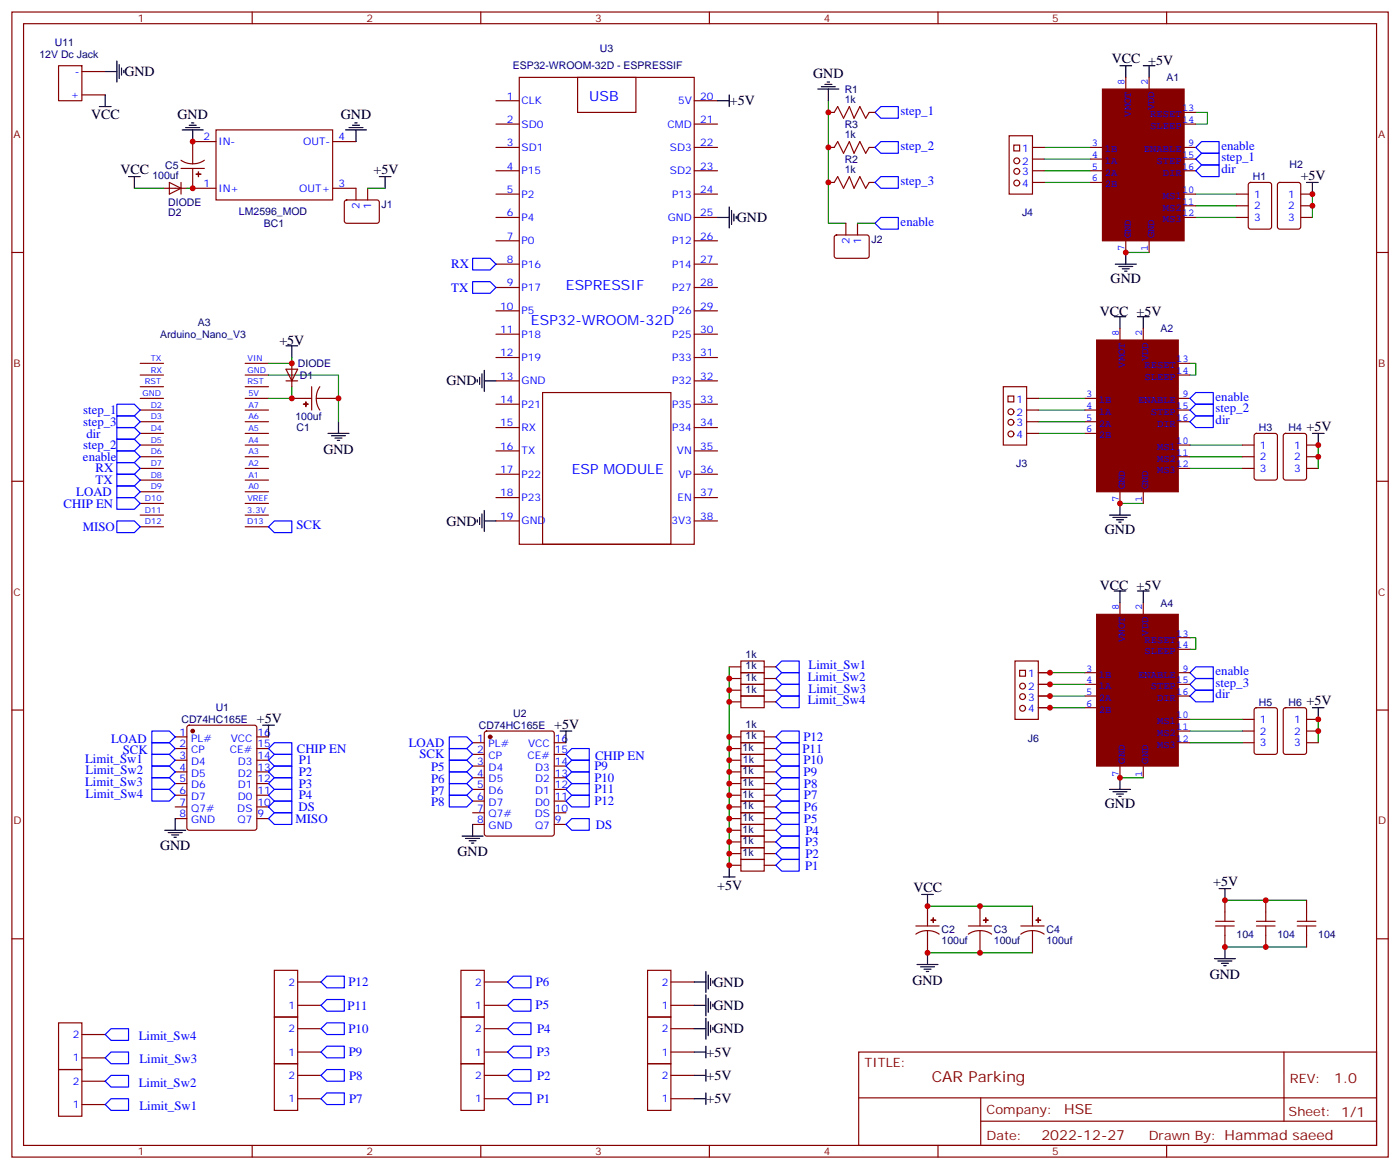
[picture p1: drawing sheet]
<svg xmlns="http://www.w3.org/2000/svg" width="423mm" height="353mm" viewBox="0 0 423 353" stroke-linecap="round" stroke-linejoin="round" font-family="sans-serif">
<g fill="none" stroke="#870000" stroke-width=".35">
<path d="M3.6 3.6h416.3v346.1h-416.3zM7.1 7.2h409.2v339h-409.2zM17.7 19.9h7.1v10.5h-7.1zM76.3 3.6v3.6M145.4 3.6v3.6M214.6 3.6v3.6M283.7 3.6v3.6M352.8 3.6v3.6M24.8 28.7h7M24.8 21.6h7M65.3 39.3h35.3v21.1h-35.3zM150 37.5h7.1"/>
<path d="M150 30.4h7.1M157.1 23.4h52.9v141.1h-52.9zM174.7 23.4h17.6v10.6h-17.6zM210 37.5h7M210 30.4h7M250.5 34h1.8l1.1-1.8 1.7 3.5 1.8-3.5 1.4 3.5 1.8-3.5 1.7 3.5 1.1-1.7h1.8M340.5 23.4v3.5M347.6 23.4v3.5M358.1 34h3.6M358.1 37.5h3.6M49.5 56.9h7M51.2 55.1l3.6 1.8-3.6 1.8z"/>
<path d="M54.8 48.4l1.6 .9 1.9 .2M54.8 55.1v3.6M54.8 50.9h7M58.3 50.9v6h7M61.8 48.4l-1.7 .9-1.8 .2M65.3 42.8h-7v6.7M100.6 56.9h7.1v3.5M100.6 42.8h7.1M111.2 56.9v3.5M150 44.6h7.1M150 58.7h7.1M150 51.6h7.1"/>
<path d="M210 44.6h7M210 58.7h7M210 51.6h7M250.5 44.6h1.8l1.1-1.8 1.7 3.5 1.8-3.5 1.4 3.5 1.8-3.5 1.7 3.5 1.1-1.7h1.8M250.5 55.1h1.8l1.1-1.7 1.7 3.5 1.8-3.5 1.4 3.5 1.8-3.5 1.7 3.5 1.1-1.8h1.8M305.2 41h7.1v17.7h-7.1zM306.6 43.9h1.8v1.7h-1.8zM312.3 44.6h3.5M312.3 48.1h3.5M312.3 51.6h3.5M312.3 55.1h3.5M329.9 44.6h3.5"/>
<path d="M329.9 48.1h3.5M329.9 51.6h3.5M329.9 55.1h3.5M358.1 44.6h3.6M358.1 58.7h3.6M358.1 48.1h3.6M358.1 51.6h3.6M374 58.7h3.5M377.8 55.3l.4-.2h5.7l.6 .5 .1 12.9-.5 .7-5.9 .1-.6-.5-.1-13zM386.6 55.3l.5-.2h5.6l.7 .5v12.9l-.4 .7-5.9 .1-.7-.5v-13zM393.4 58.7h3.5M3.6 76.3h3.5"/>
<path d="M104.4 60.6l.4-.2 9.5 .1 .4 .6v6l-.7 .4-9.4-.1-.5-.6v-5.7zM150 65.7h7.1M150 72.8h7.1M150 79.8h7.1M210 65.7h7M210 72.8h7M210 79.8h7M252.5 71.2l.5-.2 9.5 .1 .4 .6-.1 5.9-.6 .5-9.5-.1-.4-.6v-5.7zM255.8 67.5v3.5M259.4 67.5v3.5M340.5 72.8v3.5M347.6 72.8v3.5"/>
<path d="M358.1 65.7h3.6M358.1 62.2h3.6M374 65.7h3.5M374 62.2h3.5M393.4 65.7h3.5M393.4 62.2h3.5M416.3 76.3h3.6M150 86.9h7.1M150 93.9h7.1M210 86.9h7M210 93.9h7M338.7 99.2v3.6"/>
<path d="M345.8 99.2v3.6M42.4 109.8h7.1M42.4 113.3h7.1M42.4 116.9h7.1M74.2 109.8h7M74.2 113.3h7M74.2 116.9h7M86.5 111.6h3.5l-1.7 3.5zM86.5 115.1h3.5M88.3 109.8v7.1M94.3 116.9v7M96.7 116.9l-.8 1.7-.2 1.8"/>
<path d="M150 115.1h7.1M150 101h7.1M150 108.1h7.1M164.1 118.6h38.8v45.9h-38.8zM210 115.1h7M210 101h7M210 108.1h7M303.5 116.9h7v17.6h-7zM304.9 119.7h1.7v1.8h-1.7zM356.4 109.8h3.5M356.4 113.3h3.5M42.4 120.4h7.1"/>
<path d="M42.4 123.9h7.1M42.4 127.5h7.1M42.4 131h7.1M42.4 134.5h7.1M42.4 138h7.1M74.2 120.4h7M74.2 123.9h7M74.2 127.5h7M74.2 131h7M74.2 134.5h7M74.2 138h7M88.3 120.4h6"/>
<path d="M95.7 120.4l.2 1.9 .8 1.6M95.7 120.4h6.7M150 122.2h7.1M150 129.2h7.1M150 136.3h7.1M210 122.2h7M210 129.2h7M210 136.3h7M310.5 120.4h3.5M310.5 123.9h3.5M310.5 127.5h3.5M310.5 131h3.5"/>
<path d="M328.2 120.4h3.5M328.2 123.9h3.5M328.2 127.5h3.5M328.2 131h3.5M356.4 120.4h3.5M356.4 123.9h3.5M356.4 127.5h3.5M356.4 134.5h3.5M356.4 138h3.5M375.8 134.5h3.5M375.8 138h3.5M379.5 131.2l.5-.2h5.7l.6 .4 .1 13-.5 .6-5.9 .1-.6-.5-.1-12.9z"/>
<path d="M388.4 131.2l.4-.2h5.7l.6 .4 .1 13-.5 .6-5.9 .1-.6-.5-.1-12.9zM395.2 134.5h3.5M395.2 138h3.5M3.6 145.5h3.5M42.4 141.6h7.1M42.4 145.1h7.1M42.4 148.6h7.1M42.4 152.2h7.1M42.4 155.7h7.1M42.4 159.2h7.1M74.2 141.6h7M74.2 145.1h7"/>
<path d="M74.2 148.6h7M74.2 152.2h7M74.2 155.7h7M74.2 159.2h7M150 143.3h7.1M150 150.4h7.1M150 157.4h7.1M210 143.3h7M210 150.4h7M210 157.4h7M338.7 148.6v3.6M345.8 148.6v3.6"/>
<path d="M356.4 141.6h3.5M375.8 141.6h3.5M395.2 141.6h3.5M416.3 145.5h3.6M224.1 199.8h7v3.5h-7zM307 199.8h7v17.6h-7zM338.7 182.1v3.6M345.8 182.1v3.6M356.4 192.7h3.5M356.4 196.3h3.5M3.6 214.6h3.5M56.7 219.4l.5-.2h19.8l.6 .4 .1 30.6-.5 .7h-20l-.6-.4-.1-30.6z"/>
<path d="M220.6 201.5h3.5M220.6 205.1h3.5M220.6 208.6h3.5M220.6 212.1h3.5M224.1 203.3h7v3.5h-7zM224.1 206.8h7v3.6h-7zM224.1 210.4h7v3.5h-7zM231.1 201.5h3.6M231.1 205.1h3.6M231.1 208.6h3.6M231.1 212.1h3.6M308.4 202.6h1.8v1.8h-1.8z"/>
<path d="M314 203.3h3.6M314 206.8h3.6M314 210.4h3.6M314 213.9h3.6M328.2 203.3h3.5M328.2 206.8h3.5M328.2 210.4h3.5M328.2 213.9h3.5M356.4 203.3h3.5M356.4 206.8h3.5M356.4 210.4h3.5M356.4 217.4h3.5"/>
<path d="M375.8 217.4h3.5M379.5 214.1l.5-.2h5.7l.6 .4 .1 13-.5 .6-5.9 .1-.6-.5-.1-12.9zM388.4 214.1l.4-.2h5.7l.6 .4 .1 13-.5 .6-5.9 .1-.6-.5-.1-12.9zM395.2 217.4h3.5M416.3 214.6h3.6M53 222.7h3.5M53 226.2h3.5M53 229.8h3.5M53 233.3h3.5M53 236.8h3.5M77.7 222.7h3.5M77.7 226.2h3.5"/>
<path d="M77.7 229.8h3.5M77.7 233.3h3.5M77.7 236.8h3.5M142.9 224.5h3.6M142.9 228h3.6M142.9 231.5h3.6M142.9 235.1h3.6M142.9 238.6h3.6M146.7 221.2l.5-.3h19.7l.7 .5v30.6l-.4 .6-20 .1-.7-.5v-30.5zM167.6 224.5h3.6M167.6 228h3.6M167.6 231.5h3.6"/>
<path d="M167.6 235.1h3.6M167.6 238.6h3.6M220.6 222.7h3.5M220.6 226.2h3.5M220.6 229.8h3.5M220.6 233.3h3.5M220.6 236.8h3.5M224.1 220.9h7v3.6h-7zM224.1 224.5h7v3.5h-7zM224.1 228h7v3.5h-7zM224.1 231.5h7v3.6h-7zM224.1 235.1h7v3.5h-7z"/>
<path d="M224.1 238.6h7v3.5h-7zM231.1 222.7h3.6M231.1 226.2h3.6M231.1 229.8h3.6M231.1 233.3h3.6M231.1 236.8h3.6M338.7 231.5v3.6M345.8 231.5v3.6M356.4 220.9h3.5M356.4 224.5h3.5M375.8 220.9h3.5M375.8 224.5h3.5"/>
<path d="M395.2 220.9h3.5M395.2 224.5h3.5M53 240.3h3.5M53 243.9h3.5M53 247.4h3.5M77.7 240.3h3.5M77.7 243.9h3.5M77.7 247.4h3.5M142.9 242.1h3.6M142.9 245.6h3.6M142.9 249.2h3.6M167.6 242.1h3.6"/>
<path d="M167.6 245.6h3.6M167.6 249.2h3.6M220.6 240.3h3.5M220.6 243.9h3.5M220.6 247.4h3.5M220.6 250.9h3.5M220.6 254.5h3.5M220.6 258h3.5M224.1 242.1h7v3.5h-7zM224.1 245.6h7v3.6h-7zM224.1 249.2h7v3.5h-7zM224.1 252.7h7v3.5h-7z"/>
<path d="M224.1 256.2h7v3.6h-7zM224.1 259.8h7v3.5h-7zM231.1 240.3h3.6M231.1 243.9h3.6M231.1 247.4h3.6M231.1 250.9h3.6M231.1 254.5h3.6M231.1 258h3.6M220.6 261.5h3.5M231.1 261.5h3.6M277 279.9h7.1M280.5 273.9v6"/>
<path d="M292.9 279.9h7M296.4 273.9v6M308.8 279.9h7M312.3 273.9v6M367.7 279.9h5.6M367.7 278.4h5.6M370.5 272.1v6.3M370.5 279.9v6.3M380 279.9h5.7M380 278.4h5.7M382.8 272.1v6.3M382.8 279.9v6.3"/>
<path d="M392.4 279.9h5.6M392.4 278.4h5.6M395.2 272.1v6.3M395.2 279.9v6.3M3.6 283.7h3.5M83 293.3h7v14.1h-7zM90 296.8h7.1M139.4 293.3h7.1v14.1h-7.1zM146.5 296.8h7M195.9 293.3h7v14.1h-7zM202.9 296.8h7.1M280.5 281.3l-1.8 .2-1.7 .8"/>
<path d="M280.5 281.3l1.9 .2 1.7 .8M280.5 281.3v6.7M296.4 281.3l-1.8 .2-1.7 .8M296.4 281.3l1.9 .2 1.6 .8M296.4 281.3v6.7M312.3 281.3l-1.9 .2-1.6 .8M312.3 281.3l1.8 .2 1.7 .8M312.3 281.3v6.7M416.3 283.7h3.6M17.7 309.1h7.1v14.2h-7.1zM24.8 312.7h7M24.8 319.7h7"/>
<path d="M83 307.4h7v14.1h-7zM90 310.9h7.1M90 318h7.1M90 303.8h7.1M139.4 307.4h7.1v14.1h-7.1zM146.5 310.9h7M146.5 318h7M146.5 303.8h7M195.9 307.4h7v14.1h-7zM202.9 310.9h7.1M202.9 318h7.1M202.9 303.8h7.1"/>
<path d="M259.7 318h156.6v28.2h-156.6zM388.3 318v20.9M17.7 323.3h7.1v14.1h-7.1zM24.8 326.8h7M24.8 333.8h7M83 321.5h7v14.1h-7zM90 325h7.1M90 332.1h7.1M139.4 321.5h7.1v14.1h-7.1zM146.5 325h7M146.5 332.1h7M195.9 321.5h7v14.1h-7z"/>
<path d="M202.9 325h7.1M202.9 332.1h7.1M259.8 331.8h156.4M296.6 338.9h119.6M296.6 331.8v14.1M76.3 346.2v3.5M145.4 346.2v3.5M214.6 346.2v3.5M283.7 346.2v3.5M352.8 346.2v3.5"/>
<circle cx="307.5" cy="55.3" r=".88"/>
<circle cx="307.5" cy="48.6" r=".88"/>
<circle cx="307.5" cy="51.8" r=".88"/>
<circle cx="305.8" cy="127.6" r=".88"/>
<circle cx="305.8" cy="124.5" r=".88"/>
<circle cx="305.8" cy="131.2" r=".88"/>
<circle cx="309.3" cy="207.4" r=".88"/>
<circle cx="309.3" cy="210.5" r=".88"/>
<circle cx="309.3" cy="214.1" r=".88"/>
</g>
<g fill="none" stroke="#000" stroke-width=".35">
<path d="M35.3 18.5v6.3M36.1 19.5v4.2M338.7 19.9h3.6M340.5 19.9v3.5M345.8 19.9h3.5M347.6 19.9v3.5M30.1 32.2h3.5M31.8 28.7v3.5M31.8 21.6h3.5M36.8 20.6v2.1M37.5 21.3v.7M55.1 39.3h6.4"/>
<path d="M56.2 38.6h4.2M57.2 37.9h2.1M57.9 37.1h.7M58.3 39.3v3.5M104.5 39.3h6.3M105.6 38.6h4.2M106.6 37.9h2.1M107.3 37.1h.7M107.7 39.3v3.5M217 30.4h3.6M220.6 28.7v3.5M247.4 26.9h6.3"/>
<path d="M248.4 26.2h4.3M249.5 25.5h2.1M250.2 24.8h.7M250.5 26.9v3.5M38.9 53.4h3.5M40.6 53.4v3.5M114.7 53.4h3.6M116.5 53.4v3.5M395.2 55.1h3.5M396.9 55.1v3.6M217 65.7h3.6M220.6 62.5v6.4"/>
<path d="M221.3 63.6v4.2M222 64.7v2.1M222.7 65.4v.7M337.3 79.8h6.4M340.5 76.3v3.5M337 95.7h3.5M338.4 80.5h4.2M338.7 95.7v3.5M339.4 81.2h2.2M340.1 82h.8M344 95.7h3.6M345.8 95.7v3.5"/>
<path d="M86.5 104.5h3.5M88.3 104.5v3.6M144.4 114.8v.7M145.1 114.1v2.1M145.8 113v4.2M146.5 115.1h3.5M146.5 111.9v6.4M99.2 131h6.4M100.3 131.7h4.2M101.3 132.4h2.1M102 133.1h.7M102.4 127.5v3.5"/>
<path d="M396.9 131h3.6M398.7 131v3.5M144.4 157.1v.7M145.1 156.4v2.1M145.8 155.3v4.3M146.5 154.3v6.3M146.5 157.4h3.5M335.6 155.7h6.3M336.6 156.4h4.3M337.7 157.1h2.1M338.4 157.8h.7M338.7 152.2v3.5"/>
<path d="M337 178.6h3.5M338.7 178.6v3.5M344 178.6h3.6M345.8 178.6v3.5M79.4 219.2h3.6M81.2 219.2v3.5M396.9 213.9h3.6M398.7 213.9v3.5M169.4 220.9h3.5M171.2 220.9v3.6M335.6 238.6h6.3M336.6 239.3h4.3"/>
<path d="M337.7 240h2.1M338.7 235.1v3.5M49.8 250.9h6.4M50.9 251.6h4.2M51.9 252.3h2.1M52.6 253h.7M53 247.4v3.5M139.8 252.7h6.3M140.8 253.4h4.3M141.9 254.1h2.1M142.6 254.8h.7M142.9 249.2v3.5"/>
<path d="M338.4 240.7h.7M218.8 265h3.5M220.6 261.5v3.5M278.8 270.3h3.5M280.5 270.3v3.6M368.7 268.6h3.6M370.5 268.6v3.5M210 296.8h3.5M213.5 293.6v6.4M214.2 294.7v4.2M214.9 295.7v2.2M215.6 296.4v.7"/>
<path d="M277.4 291.5h6.3M278.4 292.2h4.2M279.5 292.9h2.1M280.2 293.6h.7M280.5 288v3.5M367.3 289.7h6.4M368.4 290.4h4.2M369.4 291.1h2.1M370.1 291.9h.7M370.5 286.2v3.5M210 318h3.5M210 310.9h3.5"/>
<path d="M210 303.8h3.5M213.5 300.7v6.3M213.5 307.7v6.4M213.5 316.2v3.5M214.2 301.7v4.3M214.2 308.8v4.2M214.9 302.8v2.1M214.9 309.8v2.2M215.6 303.5v.7M215.6 310.6v.7M210 332.1h3.5M210 325h3.5"/>
<path d="M213.5 323.3v3.5M213.5 330.3v3.5"/>
</g>
<g fill="none" stroke="#008700" stroke-width=".35">
<path d="M250.5 30.4v37.1h5.3M361.7 34h3.5v3.5h-3.5M40.6 56.9h8.9M56.5 56.9h1.8M111.2 56.9h5.3M315.8 55.1h14.1M315.8 51.6h14.1M315.8 48.1h14.1M315.8 44.6h14.1M361.7 58.7h12.3M396.9 58.7v7M259.4 67.5h5.3"/>
<path d="M340.5 76.3h7.1M361.7 65.7h12.3M361.7 62.2h12.3M81.2 113.3h21.2v14.2M88.3 108.1v1.7h-7.1M88.3 116.9v3.5h-7.1M359.9 109.8h1.8v3.5h-1.8M314 131h14.2M314 127.5h14.2M314 123.9h14.2M314 120.4h14.2M359.9 138h15.9"/>
<path d="M359.9 134.5h15.9M398.7 134.5v7.1M338.7 152.2h7.1M359.9 141.6h15.9M359.9 192.7h1.8v3.6h-1.8M220.6 201.5v60M314 203.3h14.2M314 206.8h14.2M314 210.4h14.2M314 213.9h14.2M359.9 217.4h15.9M398.7 217.4v7.1"/>
<path d="M338.7 235.1h7.1M359.9 220.9h15.9M359.9 224.5h15.9M280.5 273.9h31.8M370.5 272.1h24.7M280.5 288h31.8M370.5 286.2h24.7"/>
</g>
<g fill="#870000" stroke="#870000" stroke-width=".35">
<path d="M331.7 102.8h24.7v45.8h-24.7z"/>
<path d="M333.4 26.9h24.7v45.9h-24.7z"/>
<path d="M331.7 185.7h24.7v45.8h-24.7z"/>
<path d="M281.6 278.1h1.4z"/>
<path d="M282.3 277.4v1.4z"/>
<path d="M297.5 278.1h1.4z"/>
<path d="M298.1 277.4l.1 1.4z"/>
<path d="M313.3 278.1h1.4z"/>
<path d="M314 277.4v1.4z"/>
<path d="M92.5 121.5v1.4z"/>
<path d="M91.8 122.1l1.4 .1z"/>
<path d="M59.3 52.6l1.4 .1z"/>
<path d="M60 52v1.4z"/>
<circle cx="58.3" cy="220.9" r=".53"/>
<circle cx="148.2" cy="222.7" r=".53"/>
</g>
<g fill="none" stroke="#00f" stroke-width=".35">
<path d="M264.7 34l1.7-1.8h5.3v3.5h-5.3zM264.7 44.6l1.7-1.8h5.3v3.5h-5.3zM264.7 55.1l1.7-1.7h5.3v3.5h-5.3zM361.7 44.6l1.7-1.8h5.3v3.5h-5.3zM361.7 48.1l1.7-1.8h5.3v3.5h-5.3zM361.7 51.6l1.7-1.8h5.3v3.6h-5.3zM142.9 78.1h5.3l1.8 1.7-1.8 1.8h-5.3zM264.7 67.5l1.7-1.8h5.3v3.6h-5.3zM142.9 85.1h5.3l1.8 1.8-1.8 1.8h-5.3zM361.7 118.6h5.3v3.6h-5.3l-1.8-1.8zM35.3 136.3h5.3l1.8 1.7-1.8 1.8h-5.3zM35.3 132.8h5.3l1.8 1.7-1.8 1.8h-5.3z"/>
<path d="M35.3 129.2h5.3l1.8 1.8-1.8 1.8h-5.3zM35.3 125.7h5.3l1.8 1.8-1.8 1.7h-5.3zM35.3 122.2h5.3l1.8 1.7-1.8 1.8h-5.3zM35.3 139.8h5.3l1.8 1.8-1.8 1.7h-5.3zM361.7 122.2h5.3v3.5h-5.3l-1.8-1.8zM361.7 125.7h5.3v3.5h-5.3l-1.8-1.7zM35.3 146.9h5.3l1.8 1.7-1.8 1.8h-5.3zM35.3 150.4h5.3l1.8 1.8-1.8 1.7h-5.3zM35.3 157.4h5.3l1.8 1.8-1.8 1.8h-5.3zM35.3 143.3h5.3l1.8 1.8-1.8 1.8h-5.3zM81.2 159.2l1.8-1.8h5.3v3.6h-5.3zM234.7 201.5l1.7-1.7h5.3v3.5h-5.3z"/>
<path d="M234.7 205.1l1.7-1.8h5.3v3.5h-5.3zM234.7 212.1l1.7-1.7h5.3v3.5h-5.3zM236.4 206.8h5.3v3.6h-5.3l-1.7-1.8zM361.7 208.6h5.3v3.5h-5.3l-1.8-1.7zM361.7 205.1h5.3v3.5h-5.3l-1.8-1.8zM361.7 201.5h5.3v3.6h-5.3l-1.8-1.8zM45.9 220.9h5.3l1.8 1.8-1.8 1.8h-5.3zM45.9 224.5h5.3l1.8 1.7-1.8 1.8h-5.3zM45.9 228h5.3l1.8 1.8-1.8 1.7h-5.3zM45.9 231.5h5.3l1.8 1.8-1.8 1.8h-5.3zM45.9 235.1h5.3l1.8 1.7-1.8 1.8h-5.3zM45.9 238.6h5.3l1.8 1.7-1.8 1.8h-5.3z"/>
<path d="M81.2 226.2l1.8-1.7h5.3v3.5h-5.3zM81.2 229.8l1.8-1.8h5.3v3.5h-5.3zM81.2 233.3l1.8-1.8h5.3v3.6h-5.3zM81.2 236.8l1.8-1.7h5.3v3.5h-5.3zM135.9 226.2h5.3l1.7 1.8-1.7 1.8h-5.3zM135.9 222.7h5.3l1.7 1.8-1.7 1.7h-5.3zM135.9 229.8h5.3l1.7 1.7-1.7 1.8h-5.3zM135.9 233.3h5.3l1.7 1.8-1.7 1.7h-5.3zM135.9 236.8h5.3l1.7 1.8-1.7 1.7h-5.3zM171.2 228l1.7-1.8h5.3v3.6h-5.3zM171.2 231.5l1.7-1.7h5.3v3.5h-5.3zM171.2 235.1l1.7-1.8h5.3v3.5h-5.3z"/>
<path d="M171.2 238.6l1.7-1.8h5.3v3.5h-5.3zM236.4 220.9h5.3v3.6h-5.3l-1.7-1.8zM236.4 224.5h5.3v3.5h-5.3l-1.7-1.8zM236.4 228h5.3v3.5h-5.3l-1.7-1.7zM236.4 231.5h5.3v3.6h-5.3l-1.7-1.8zM236.4 235.1h5.3v3.5h-5.3l-1.7-1.8zM81.2 243.9l1.8-1.8h5.3v3.5h-5.3zM81.2 247.4l1.8-1.8h5.3v3.6h-5.3zM81.2 240.3l1.8-1.7h5.3v3.5h-5.3zM135.9 240.3h5.3l1.7 1.8-1.7 1.8h-5.3zM171.2 249.2l1.7-1.8h5.3v3.5h-5.3zM172.9 240.3h5.3v3.6h-5.3l-1.7-1.8z"/>
<path d="M234.7 240.3l1.7-1.7h5.3v3.5h-5.3zM236.4 242.1h5.3v3.5h-5.3l-1.7-1.7zM236.4 245.6h5.3v3.6h-5.3l-1.7-1.8zM236.4 249.2h5.3v3.5h-5.3l-1.7-1.8zM236.4 252.7h5.3v3.5h-5.3l-1.7-1.7zM236.4 256.2h5.3v3.6h-5.3l-1.7-1.8zM236.4 259.8h5.3v3.5h-5.3l-1.7-1.8zM98.8 295h5.3v3.6h-5.3l-1.7-1.8zM155.3 295h5.3v3.6h-5.3l-1.8-1.8zM33.6 318h5.3v3.5h-5.3l-1.8-1.8zM33.6 310.9h5.3v3.5h-5.3l-1.8-1.7zM98.8 302.1h5.3v3.5h-5.3l-1.7-1.8z"/>
<path d="M98.8 309.1h5.3v3.6h-5.3l-1.7-1.8zM98.8 316.2h5.3v3.5h-5.3l-1.7-1.7zM155.3 316.2h5.3v3.5h-5.3l-1.8-1.7zM155.3 309.1h5.3v3.6h-5.3l-1.8-1.8zM155.3 302.1h5.3v3.5h-5.3l-1.8-1.8zM33.6 332.1h5.3v3.5h-5.3l-1.8-1.8zM33.6 325h5.3v3.5h-5.3l-1.8-1.7zM97.1 332.1l1.7-1.8h5.3v3.5h-5.3zM98.8 323.3h5.3v3.5h-5.3l-1.7-1.8zM153.5 332.1l1.8-1.8h5.3v3.5h-5.3zM155.3 323.3h5.3v3.5h-5.3l-1.8-1.8z"/>
</g>
<g fill="#c00">
<circle cx="338.7" cy="152.2" r=".88"/>
<circle cx="340.5" cy="76.3" r=".88"/>
<circle cx="88.3" cy="109.8" r=".88"/>
<circle cx="398.7" cy="134.5" r=".88"/>
<circle cx="398.7" cy="138" r=".88"/>
<circle cx="396.9" cy="58.7" r=".88"/>
<circle cx="396.9" cy="62.2" r=".88"/>
<circle cx="398.7" cy="220.9" r=".88"/>
<circle cx="398.7" cy="217.4" r=".88"/>
<circle cx="338.7" cy="235.1" r=".88"/>
<circle cx="220.6" cy="205.1" r=".88"/>
<circle cx="220.6" cy="208.6" r=".88"/>
<circle cx="220.6" cy="212.1" r=".88"/>
<circle cx="220.6" cy="222.7" r=".88"/>
<circle cx="220.6" cy="226.2" r=".88"/>
<circle cx="220.6" cy="229.8" r=".88"/>
<circle cx="220.6" cy="233.3" r=".88"/>
<circle cx="220.6" cy="236.8" r=".88"/>
<circle cx="220.6" cy="240.3" r=".88"/>
<circle cx="220.6" cy="243.9" r=".88"/>
<circle cx="220.6" cy="247.4" r=".88"/>
<circle cx="220.6" cy="250.9" r=".88"/>
<circle cx="220.6" cy="254.5" r=".88"/>
<circle cx="220.6" cy="258" r=".88"/>
<circle cx="220.6" cy="261.5" r=".88"/>
<circle cx="370.5" cy="286.2" r=".88"/>
<circle cx="370.5" cy="272.1" r=".88"/>
<circle cx="382.8" cy="286.2" r=".88"/>
<circle cx="382.8" cy="272.1" r=".88"/>
<circle cx="280.5" cy="273.9" r=".88"/>
<circle cx="280.5" cy="288" r=".88"/>
<circle cx="296.4" cy="273.9" r=".88"/>
<circle cx="296.4" cy="288" r=".88"/>
<circle cx="250.5" cy="34" r=".88"/>
<circle cx="250.5" cy="55.1" r=".88"/>
<circle cx="250.5" cy="44.6" r=".88"/>
<circle cx="88.3" cy="120.4" r=".88"/>
<circle cx="102.4" cy="120.4" r=".88"/>
<circle cx="317.6" cy="203.3" r=".88"/>
<circle cx="317.6" cy="206.8" r=".88"/>
<circle cx="317.6" cy="210.4" r=".88"/>
<circle cx="317.6" cy="213.9" r=".88"/>
<circle cx="58.3" cy="56.9" r=".88"/>
<circle cx="58.3" cy="42.8" r=".88"/>
</g>
<text font-size="4.6" fill="#800" x="281.8" y="327">CAR Parking</text>
<g font-size="4.2">
<text x="37.6" y="23">GND</text>
<text x="246" y="23.7">GND</text>
<text x="336.3" y="19.2">VCC +5V</text>
<text x="220.7" y="31.9">+5V</text>
<text x="27.6" y="36.1">VCC</text>
<text x="53.7" y="36.1">GND</text>
<text x="103.1" y="36.1">GND</text>
<text x="36.4" y="52.7">VCC</text>
<text x="113" y="52.7">+5V</text>
<text x="393.4" y="54.4">+5V</text>
<text x="222.9" y="67.2">GND</text>
<text x="335.9" y="85.5">GND</text>
<text x="332.6" y="95.4">VCC +5V</text>
<text x="84.5" y="104.2">+5V</text>
<text x="135" y="116.5">GND</text>
<text x="395.2" y="130.3">+5V</text>
<text x="97.8" y="137.1">GND</text>
<text x="135" y="158.8">GND</text>
<text x="334.2" y="161.3">GND</text>
<text x="332.6" y="178.3">VCC +5V</text>
<text x="395.2" y="213.2">+5V</text>
<text x="77.7" y="218.5">+5V</text>
<text x="167.6" y="220.2">+5V</text>
<text x="334.2" y="244.2">GND</text>
<text x="48.4" y="257">GND</text>
<text x="138.4" y="258.8">GND</text>
<text x="216.9" y="269.1">+5V</text>
<text x="276.3" y="269.6">VCC</text>
<text x="367" y="267.9">+5V</text>
<text x="215.8" y="298.2">GND</text>
<text x="275.9" y="297.6">GND</text>
<text x="365.9" y="295.8">GND</text>
<text x="215.8" y="305.3">GND</text>
<text x="215.8" y="312.3">GND</text>
<text x="213.7" y="319.3">+5V</text>
<text x="213.7" y="326.4">+5V</text>
<text x="213.7" y="333.5">+5V</text>
</g>
<g font-size="4.2" fill="#00f">
<text x="178.2" y="30.4">USB</text>
<text x="171.2" y="87.7">ESPRESSIF</text>
<text x="160.6" y="98.2">ESP32-WROOM-32D</text>
<text x="172.9" y="143.3">ESP MODULE</text>
</g>
<g font-size="4.2" fill="#800">
<text x="403.5" y="327.2">1.0</text>
<text x="321.9" y="336.8">HSE</text>
<text x="315" y="344.6">2022-12-27</text>
</g>
<g font-size="3.9" fill="#00f">
<text x="272.4" y="34.7">step_1</text>
<text x="272.4" y="45.3">step_2</text>
<text x="369.4" y="45.3">enable</text>
<text x="369.4" y="48.8">step_1</text>
<text x="369.4" y="52.3">dir</text>
<text x="272.4" y="55.8">step_3</text>
<text x="272.4" y="68.2">enable</text>
<text x="136.5" y="81.1">RX</text>
<text x="136.5" y="88.1">TX</text>
<text x="25.1" y="125.2">step_1</text>
<text x="367.7" y="121.1">enable</text>
<text x="367.7" y="124.6">step_2</text>
<text x="25.1" y="128.7">step_3</text>
<text x="367.7" y="128.2">dir</text>
<text x="25.1" y="135.8">step_2</text>
<text x="26.1" y="132.3">dir</text>
<text x="25.1" y="139.3">enable</text>
<text x="28.9" y="142.8">RX</text>
<text x="23.1" y="149.9">LOAD</text>
<text x="28.9" y="146.3">TX</text>
<text x="19.2" y="153.4">CHIP EN</text>
<text x="25" y="160.5">MISO</text>
<text x="89.7" y="159.9">SCK</text>
<text x="244.6" y="202.2">Limit_Sw1</text>
<text x="244.3" y="205.8">Limit_Sw2</text>
<text x="244.6" y="209.3">Limit_Sw3</text>
<text x="367.7" y="207.5">step_3</text>
<text x="367.7" y="204">enable</text>
<text x="244.3" y="212.8">Limit_Sw4</text>
<text x="367.7" y="211.1">dir</text>
<text x="33.6" y="224.5">LOAD</text>
<text x="89.8" y="227.5">CHIP EN</text>
<text x="123.6" y="225.7">LOAD</text>
<text x="242.7" y="227.5">P11</text>
<text x="243" y="224">P12</text>
<text x="25.7" y="230.5">Limit_Sw1</text>
<text x="37.1" y="228">SCK</text>
<text x="90.4" y="231">P1</text>
<text x="126.9" y="229.2">SCK</text>
<text x="130.4" y="233.1">P5</text>
<text x="179.8" y="232.8">P9</text>
<text x="180" y="229.8">CHIP EN</text>
<text x="243" y="231">P10</text>
<text x="25.7" y="237.6">Limit_Sw3</text>
<text x="25.9" y="234">Limit_Sw2</text>
<text x="90.4" y="234.5">P2</text>
<text x="90.4" y="238.1">P3</text>
<text x="130.4" y="236.6">P6</text>
<text x="179.8" y="236.3">P10</text>
<text x="179.8" y="239.8">P11</text>
<text x="243" y="234.6">P9</text>
<text x="243.2" y="238.1">P8</text>
<text x="25.9" y="241.1">Limit_Sw4</text>
<text x="90.3" y="245.1">DS</text>
<text x="90.4" y="241.6">P4</text>
<text x="130.4" y="240.2">P7</text>
<text x="130.4" y="243.7">P8</text>
<text x="179.8" y="243.3">P12</text>
<text x="243.2" y="241.6">P7</text>
<text x="243.2" y="245.1">P6</text>
<text x="89.4" y="248.6">MISO</text>
<text x="180.3" y="250.4">DS</text>
<text x="243.2" y="248.6">P5</text>
<text x="243.5" y="255.7">P3</text>
<text x="243.6" y="252.2">P4</text>
<text x="243.5" y="262.8">P1</text>
<text x="243.6" y="259.3">P2</text>
<text x="105.4" y="298.1">P12</text>
<text x="162" y="298">P6</text>
<text x="105.1" y="305.1">P11</text>
<text x="162" y="305.1">P5</text>
<text x="41.9" y="314.3">Limit_Sw4</text>
<text x="105.4" y="312.2">P10</text>
<text x="162.5" y="312.2">P4</text>
<text x="42.2" y="321.4">Limit_Sw3</text>
<text x="105.5" y="319.3">P9</text>
<text x="162.3" y="319.2">P3</text>
<text x="41.9" y="328.4">Limit_Sw2</text>
<text x="105.6" y="326.3">P8</text>
<text x="162.5" y="326.3">P2</text>
<text x="42.2" y="335.5">Limit_Sw1</text>
<text x="105.6" y="333.3">P7</text>
<text x="162.3" y="333.4">P1</text>
</g>
<g font-size="3.9" fill="#800">
<text x="261.5" y="322.5">TITLE:</text>
<text x="390.1" y="327.2">REV:</text>
<text x="298.4" y="336.7">Company:</text>
<text x="389.8" y="337.4">Sheet: 1/1</text>
<text x="298.4" y="344.4">Date:</text>
<text x="347.4" y="344.5">Drawn By: Hammad saeed</text>
</g>
<g font-size="3.2" fill="#800">
<text x="41.7" y="6.6">1</text>
<text x="110.8" y="6.6">2</text>
<text x="180" y="6.6">3</text>
<text x="249.1" y="6.6">4</text>
<text x="318.3" y="6.6">5</text>
<text x="4.1" y="41.7">A</text>
<text x="416.9" y="41.7">A</text>
<text x="4.1" y="110.9">B</text>
<text x="416.9" y="110.9">B</text>
<text x="4.1" y="180">C</text>
<text x="416.9" y="180">C</text>
<text x="4.1" y="249.2">D</text>
<text x="416.9" y="249.2">D</text>
<text x="41.7" y="349.2">1</text>
<text x="110.8" y="349.2">2</text>
<text x="180" y="349.2">3</text>
<text x="249.1" y="349.2">4</text>
<text x="318.3" y="349.2">5</text>
</g>
<g font-size="3.2" fill="#000080">
<text x="11.9" y="17.5">12V Dc Jack</text>
<text x="16.6" y="14">U11</text>
<text x="181.4" y="15.6">U3</text>
<text x="155.1" y="20.9">ESP32-WROOM-32D - ESPRESSIF</text>
<text x="255.5" y="28">R1</text>
<text x="352.8" y="24.6">A1</text>
<text x="255.5" y="31.2">1k</text>
<text x="255.5" y="41.7">1k</text>
<text x="255.5" y="38.6">R3</text>
<text x="50" y="51">C5</text>
<text x="255.5" y="52.3">1k</text>
<text x="255.5" y="49.1">R2</text>
<text x="390.1" y="50.8">H2</text>
<text x="46.1" y="54.1">100uf</text>
<text x="379" y="54.5">H1</text>
<text x="50.9" y="62.2">DIODE</text>
<text x="50.9" y="65.3">D2</text>
<text x="72.3" y="65">LM2596_MOD</text>
<text x="115.4" y="63">J1</text>
<text x="309.1" y="65.4">J4</text>
<text x="79.8" y="68.6">BC1</text>
<text x="263.6" y="73.5">J2</text>
<text x="59.9" y="98.6">A3</text>
<text x="351" y="100.4">A2</text>
<text x="48.4" y="102.2">Arduino_Nano_V3</text>
<text x="90.1" y="111">DIODE</text>
<text x="90.7" y="114.5">D1</text>
<text x="89.3" y="126.8">100uf</text>
<text x="89.7" y="130.3">C1</text>
<text x="380.7" y="130.4">H3</text>
<text x="389.7" y="130.4">H4</text>
<text x="307.4" y="141.3">J3</text>
<text x="351" y="183.3">A4</text>
<text x="225.5" y="198.7">1k</text>
<text x="225.5" y="202.2">1k</text>
<text x="225.5" y="205.8">1k</text>
<text x="225.5" y="209.3">1k</text>
<text x="65.3" y="214.9">U1</text>
<text x="380.7" y="213.3">H5</text>
<text x="389.7" y="213.3">H6</text>
<text x="54.9" y="218.5">CD74HC165E</text>
<text x="144.8" y="220.3">CD74HC165E</text>
<text x="155.2" y="216.7">U2</text>
<text x="225.5" y="219.9">1k</text>
<text x="224.6" y="226.9">1k</text>
<text x="225.5" y="223.4">1k</text>
<text x="310.9" y="224.2">J6</text>
<text x="224.6" y="234">1k</text>
<text x="224.7" y="230.5">1k</text>
<text x="224.6" y="237.5">1k</text>
<text x="224.6" y="241.1">1k</text>
<text x="224.6" y="244.6">1k</text>
<text x="224.6" y="248.1">1k</text>
<text x="224.6" y="251.6">1k</text>
<text x="224.6" y="255.2">1k</text>
<text x="224.6" y="258.7">1k</text>
<text x="284.8" y="285.2">100uf</text>
<text x="284.8" y="282.1">C2</text>
<text x="300.6" y="285.2">100uf</text>
<text x="300.6" y="282.1">C3</text>
<text x="316.5" y="285.2">100uf</text>
<text x="316.5" y="282.1">C4</text>
<text x="374" y="283.5">104</text>
<text x="386.4" y="283.5">104</text>
<text x="398.7" y="283.5">104</text>
</g>
<g font-size="3.2" fill="#00f">
<text x="22.6" y="22.7">-</text>
<text x="21.5" y="29.7">+</text>
<text x="340.1" y="25.6" transform="rotate(-90 340.1 25.6)">8</text>
<text x="347.2" y="25.6" transform="rotate(-90 347.2 25.6)">2</text>
<text x="153.3" y="30.1">1</text>
<text x="157.8" y="31.5">CLK</text>
<text x="205.1" y="31.5">5V</text>
<text x="211.7" y="30.1">20</text>
<text x="342" y="35.2" transform="rotate(-90 342 35.2)">VMOT</text>
<text x="347.9" y="35.5">RESET</text>
<text x="349.1" y="33.3" transform="rotate(-90 349.1 33.3)">VDD</text>
<text x="357.5" y="33.6">13</text>
<text x="153.3" y="37.1">2</text>
<text x="157.8" y="38.6">SD0</text>
<text x="201.9" y="38.6">CMD</text>
<text x="211.7" y="37.1">21</text>
<text x="347.9" y="39">SLEEP</text>
<text x="357.5" y="37.1">14</text>
<text x="61.6" y="42.4">2</text>
<text x="66" y="43.9">IN-</text>
<text x="91.7" y="43.9">OUT-</text>
<text x="102.4" y="42.4">4</text>
<text x="153.3" y="44.2">3</text>
<text x="157.8" y="45.6">SD1</text>
<text x="202.6" y="45.6">SD3</text>
<text x="211.7" y="44.2">22</text>
<text x="309.2" y="46">1</text>
<text x="330.3" y="44.2">3</text>
<text x="330.3" y="47.7">4</text>
<text x="334.2" y="46.1">1B</text>
<text x="346" y="46.1">ENABLE</text>
<text x="357.5" y="47.7">15</text>
<text x="359.4" y="44.2">9</text>
<text x="153.3" y="51.3">4</text>
<text x="157.8" y="52.7">P15</text>
<text x="202.6" y="52.7">SD2</text>
<text x="211.7" y="51.3">23</text>
<text x="309.2" y="49.8">2</text>
<text x="309.2" y="53">3</text>
<text x="330.3" y="51.3">5</text>
<text x="334.2" y="49.6">1A</text>
<text x="334.2" y="53.1">2A</text>
<text x="349.8" y="49.6">STEP</text>
<text x="351.7" y="53.1">DIR</text>
<text x="357.5" y="51.3">16</text>
<text x="61.6" y="56.6">1</text>
<text x="66" y="58">IN+</text>
<text x="90.5" y="58">OUT+</text>
<text x="102.4" y="56.6">3</text>
<text x="153.3" y="58.3">5</text>
<text x="157.8" y="59.7">P2</text>
<text x="203.3" y="59.7">P13</text>
<text x="211.7" y="58.3">24</text>
<text x="309.2" y="56.6">4</text>
<text x="330.3" y="54.8">6</text>
<text x="334.2" y="56.6">2B</text>
<text x="357.5" y="58.3">10</text>
<text x="379.3" y="59.7">1</text>
<text x="389.6" y="59.7">1</text>
<text x="108.7" y="63.2" transform="rotate(-90 108.7 63.2)">2</text>
<text x="112.3" y="63.2" transform="rotate(-90 112.3 63.2)">1</text>
<text x="153.3" y="65.4">6</text>
<text x="211.7" y="65.4">25</text>
<text x="351.7" y="60.2">MS1</text>
<text x="351.7" y="63.7">MS2</text>
<text x="357.5" y="61.8">11</text>
<text x="357.5" y="65.4">12</text>
<text x="379.3" y="63.3">2</text>
<text x="389.6" y="63.3">2</text>
<text x="157.8" y="66.8">P4</text>
<text x="202" y="66.8">GND</text>
<text x="351.7" y="67.2">MS3</text>
<text x="379.3" y="66.8">3</text>
<text x="389.6" y="66.8">3</text>
<text x="153.3" y="72.4">7</text>
<text x="157.8" y="73.8">P0</text>
<text x="203.3" y="73.8">P12</text>
<text x="211.7" y="72.4">26</text>
<text x="256.9" y="73.7" transform="rotate(-90 256.9 73.7)">2</text>
<text x="260.4" y="73.7" transform="rotate(-90 260.4 73.7)">1</text>
<text x="340.1" y="76" transform="rotate(-90 340.1 76)">7</text>
<text x="342" y="72.1" transform="rotate(-90 342 72.1)">GND</text>
<text x="347.2" y="76" transform="rotate(-90 347.2 76)">1</text>
<text x="349.1" y="72.1" transform="rotate(-90 349.1 72.1)">GND</text>
<text x="153.3" y="79.5">8</text>
<text x="157.8" y="80.9">P16</text>
<text x="203.3" y="80.9">P14</text>
<text x="211.7" y="79.5">27</text>
<text x="153.3" y="86.5">9</text>
<text x="157.8" y="87.9">P17</text>
<text x="203.3" y="87.9">P27</text>
<text x="211.7" y="86.5">28</text>
<text x="151.3" y="93.6">10</text>
<text x="157.8" y="95">P5</text>
<text x="203.3" y="95">P26</text>
<text x="211.7" y="93.6">29</text>
<text x="151.3" y="100.6">11</text>
<text x="211.7" y="100.6">30</text>
<text x="338.4" y="101.5" transform="rotate(-90 338.4 101.5)">8</text>
<text x="345.4" y="101.5" transform="rotate(-90 345.4 101.5)">2</text>
<text x="151.3" y="107.7">12</text>
<text x="157.8" y="102.1">P18</text>
<text x="203.3" y="102.1">P25</text>
<text x="211.7" y="107.7">31</text>
<text x="157.8" y="109.1">P19</text>
<text x="203.3" y="109.1">P33</text>
<text x="340.2" y="111.1" transform="rotate(-90 340.2 111.1)">VMOT</text>
<text x="346.1" y="111.3">RESET</text>
<text x="347.3" y="109.2" transform="rotate(-90 347.3 109.2)">VDD</text>
<text x="355.7" y="109.5">13</text>
<text x="355.7" y="113">14</text>
<text x="151.3" y="114.8">13</text>
<text x="157.8" y="116.2">GND</text>
<text x="203.3" y="116.2">P32</text>
<text x="211.7" y="114.8">32</text>
<text x="346.1" y="114.8">SLEEP</text>
<text x="151.3" y="121.8">14</text>
<text x="157.8" y="123.2">P21</text>
<text x="203.3" y="123.2">P35</text>
<text x="211.7" y="121.8">33</text>
<text x="307.4" y="121.8">1</text>
<text x="307.4" y="125.7">2</text>
<text x="328.5" y="120.1">3</text>
<text x="328.5" y="123.6">4</text>
<text x="332.4" y="121.9">1B</text>
<text x="332.4" y="125.4">1A</text>
<text x="344.2" y="121.9">ENABLE</text>
<text x="348.1" y="125.4">STEP</text>
<text x="355.7" y="123.6">15</text>
<text x="357.6" y="120.1">9</text>
<text x="151.3" y="128.9">15</text>
<text x="157.8" y="130.3">RX</text>
<text x="203.3" y="130.3">P34</text>
<text x="211.7" y="128.9">34</text>
<text x="307.4" y="128.9">3</text>
<text x="328.5" y="127.1">5</text>
<text x="328.5" y="130.6">6</text>
<text x="332.4" y="129">2A</text>
<text x="350" y="129">DIR</text>
<text x="355.7" y="127.1">16</text>
<text x="151.3" y="135.9">16</text>
<text x="157.8" y="137.3">TX</text>
<text x="204.7" y="137.3">VN</text>
<text x="211.7" y="135.9">35</text>
<text x="307.4" y="132.4">4</text>
<text x="332.4" y="132.5">2B</text>
<text x="350" y="136">MS1</text>
<text x="355.7" y="134.2">10</text>
<text x="355.7" y="137.7">11</text>
<text x="381.1" y="135.6">1</text>
<text x="391.4" y="135.6">1</text>
<text x="151.3" y="143">17</text>
<text x="211.7" y="143">36</text>
<text x="350" y="139.5">MS2</text>
<text x="350" y="143.1">MS3</text>
<text x="355.7" y="141.2">12</text>
<text x="381.1" y="142.6">3</text>
<text x="381.1" y="139.1">2</text>
<text x="391.4" y="142.6">3</text>
<text x="391.4" y="139.1">2</text>
<text x="157.8" y="144.4">P22</text>
<text x="205.2" y="144.4">VP</text>
<text x="340.2" y="147.9" transform="rotate(-90 340.2 147.9)">GND</text>
<text x="347.3" y="147.9" transform="rotate(-90 347.3 147.9)">GND</text>
<text x="151.3" y="150">18</text>
<text x="157.8" y="151.4">P23</text>
<text x="204.9" y="151.4">EN</text>
<text x="211.7" y="150">37</text>
<text x="338.4" y="151.8" transform="rotate(-90 338.4 151.8)">7</text>
<text x="345.4" y="151.8" transform="rotate(-90 345.4 151.8)">1</text>
<text x="151.3" y="157.1">19</text>
<text x="157.8" y="158.5">GND</text>
<text x="203.1" y="158.5">3V3</text>
<text x="211.7" y="157.1">38</text>
<text x="338.4" y="184.4" transform="rotate(-90 338.4 184.4)">8</text>
<text x="345.4" y="184.4" transform="rotate(-90 345.4 184.4)">2</text>
<text x="340.2" y="194" transform="rotate(-90 340.2 194)">VMOT</text>
<text x="346.1" y="194.2">RESET</text>
<text x="346.1" y="197.7">SLEEP</text>
<text x="347.3" y="192.1" transform="rotate(-90 347.3 192.1)">VDD</text>
<text x="355.7" y="192.4">13</text>
<text x="355.7" y="195.9">14</text>
<text x="328.5" y="203">3</text>
<text x="357.6" y="203">9</text>
<text x="311" y="204.7">1</text>
<text x="311" y="208.6">2</text>
<text x="328.5" y="206.5">4</text>
<text x="332.4" y="204.8">1B</text>
<text x="332.4" y="208.3">1A</text>
<text x="344.2" y="204.8">ENABLE</text>
<text x="348.1" y="208.3">STEP</text>
<text x="355.7" y="206.5">15</text>
<text x="311" y="211.8">3</text>
<text x="311" y="215.3">4</text>
<text x="328.5" y="210">5</text>
<text x="328.5" y="213.5">6</text>
<text x="332.4" y="211.9">2A</text>
<text x="332.4" y="215.4">2B</text>
<text x="350" y="211.9">DIR</text>
<text x="355.7" y="210">16</text>
<text x="350" y="218.9">MS1</text>
<text x="355.7" y="217.1">10</text>
<text x="355.7" y="220.6">11</text>
<text x="381.1" y="218.5">1</text>
<text x="391.4" y="218.5">1</text>
<text x="54.3" y="222.4">1</text>
<text x="54.3" y="225.9">2</text>
<text x="57.8" y="224.1">PL#</text>
<text x="57.8" y="227.6">CP</text>
<text x="69.6" y="227.6">CE#</text>
<text x="69.8" y="224.1">VCC</text>
<text x="77.9" y="225.9">15</text>
<text x="77.9" y="222.4">16</text>
<text x="144.3" y="224.1">1</text>
<text x="144.3" y="227.6">2</text>
<text x="147.8" y="225.9">PL#</text>
<text x="159.7" y="225.9">VCC</text>
<text x="167.8" y="227.6">15</text>
<text x="167.8" y="224.1">16</text>
<text x="350" y="222.4">MS2</text>
<text x="350" y="226">MS3</text>
<text x="355.7" y="224.1">12</text>
<text x="381.1" y="225.5">3</text>
<text x="381.1" y="222">2</text>
<text x="391.4" y="225.5">3</text>
<text x="391.4" y="222">2</text>
<text x="54.3" y="229.4">3</text>
<text x="54.3" y="232.9">4</text>
<text x="57.8" y="231.2">D4</text>
<text x="71.9" y="231.2">D3</text>
<text x="77.9" y="232.9">13</text>
<text x="77.9" y="229.4">14</text>
<text x="144.3" y="231.2">3</text>
<text x="147.8" y="229.4">CP</text>
<text x="147.8" y="232.9">D4</text>
<text x="159.5" y="229.4">CE#</text>
<text x="161.9" y="232.9">D3</text>
<text x="167.8" y="231.2">14</text>
<text x="340.2" y="230.8" transform="rotate(-90 340.2 230.8)">GND</text>
<text x="347.3" y="230.8" transform="rotate(-90 347.3 230.8)">GND</text>
<text x="54.3" y="236.5">5</text>
<text x="54.3" y="240">6</text>
<text x="57.8" y="234.7">D5</text>
<text x="57.8" y="238.2">D6</text>
<text x="71.9" y="238.2">D1</text>
<text x="71.9" y="234.7">D2</text>
<text x="77.9" y="240">11</text>
<text x="77.9" y="236.5">12</text>
<text x="144.3" y="234.7">4</text>
<text x="144.3" y="238.2">5</text>
<text x="147.8" y="236.5">D5</text>
<text x="147.8" y="240">D6</text>
<text x="161.9" y="240">D1</text>
<text x="161.9" y="236.5">D2</text>
<text x="167.8" y="238.2">12</text>
<text x="167.8" y="234.7">13</text>
<text x="338.4" y="234.7" transform="rotate(-90 338.4 234.7)">7</text>
<text x="345.4" y="234.7" transform="rotate(-90 345.4 234.7)">1</text>
<text x="54.3" y="243.5">7</text>
<text x="57.8" y="241.8">D7</text>
<text x="57.8" y="245.3">Q7#</text>
<text x="71.8" y="245.3">DS</text>
<text x="71.9" y="241.8">D0</text>
<text x="77.9" y="243.5">10</text>
<text x="144.3" y="241.8">6</text>
<text x="144.3" y="245.3">7</text>
<text x="147.8" y="243.5">D7</text>
<text x="161.9" y="243.5">D0</text>
<text x="167.8" y="245.3">10</text>
<text x="167.8" y="241.8">11</text>
<text x="54.3" y="247.1">8</text>
<text x="57.8" y="248.8">GND</text>
<text x="71.9" y="248.8">Q7</text>
<text x="77.9" y="247.1">9</text>
<text x="144.3" y="248.8">8</text>
<text x="147.8" y="247.1">Q7#</text>
<text x="147.8" y="250.6">GND</text>
<text x="161.7" y="247.1">DS</text>
<text x="161.8" y="250.6">Q7</text>
<text x="167.8" y="248.8">9</text>
<text x="87.3" y="297.9">2</text>
<text x="143.8" y="297.9">2</text>
<text x="200.2" y="297.9">2</text>
<text x="87.3" y="304.9">1</text>
<text x="143.8" y="304.9">1</text>
<text x="200.2" y="304.9">1</text>
<text x="87.3" y="312">2</text>
<text x="143.8" y="312">2</text>
<text x="200.2" y="312">2</text>
<text x="22" y="313.7">2</text>
<text x="22" y="320.8">1</text>
<text x="87.3" y="319">1</text>
<text x="143.8" y="319">1</text>
<text x="200.2" y="319">1</text>
<text x="22" y="327.8">2</text>
<text x="87.3" y="326.1">2</text>
<text x="143.8" y="326.1">2</text>
<text x="200.2" y="326.1">2</text>
<text x="22" y="334.9">1</text>
<text x="87.3" y="333.1">1</text>
<text x="143.8" y="333.1">1</text>
<text x="200.2" y="333.1">1</text>
</g>
<g font-size="2.5" fill="#00f">
<text x="45.6" y="109.1">TX</text>
<text x="45.6" y="112.6">RX</text>
<text x="74.8" y="112.6">GND</text>
<text x="74.9" y="109.1">VIN</text>
<text x="43.1" y="119.7">GND</text>
<text x="43.8" y="116.2">RST</text>
<text x="74.9" y="116.2">RST</text>
<text x="75.1" y="119.7">5V</text>
<text x="45.6" y="123.2">D2</text>
<text x="75.1" y="123.2">A7</text>
<text x="45.6" y="126.8">D3</text>
<text x="45.6" y="130.3">D4</text>
<text x="75.1" y="130.3">A5</text>
<text x="75.1" y="126.8">A6</text>
<text x="45.6" y="133.8">D5</text>
<text x="45.6" y="137.3">D6</text>
<text x="75.1" y="137.3">A3</text>
<text x="75.1" y="133.8">A4</text>
<text x="45.6" y="140.9">D7</text>
<text x="75.1" y="140.9">A2</text>
<text x="45.6" y="144.4">D8</text>
<text x="45.6" y="147.9">D9</text>
<text x="75.1" y="147.9">A0</text>
<text x="75.1" y="144.4">A1</text>
<text x="43.8" y="151.4">D10</text>
<text x="43.8" y="155">D11</text>
<text x="74.8" y="155">3.3V</text>
<text x="74.8" y="151.4">VREF</text>
<text x="43.8" y="158.5">D12</text>
<text x="74.8" y="158.5">D13</text>
</g>
</svg>
